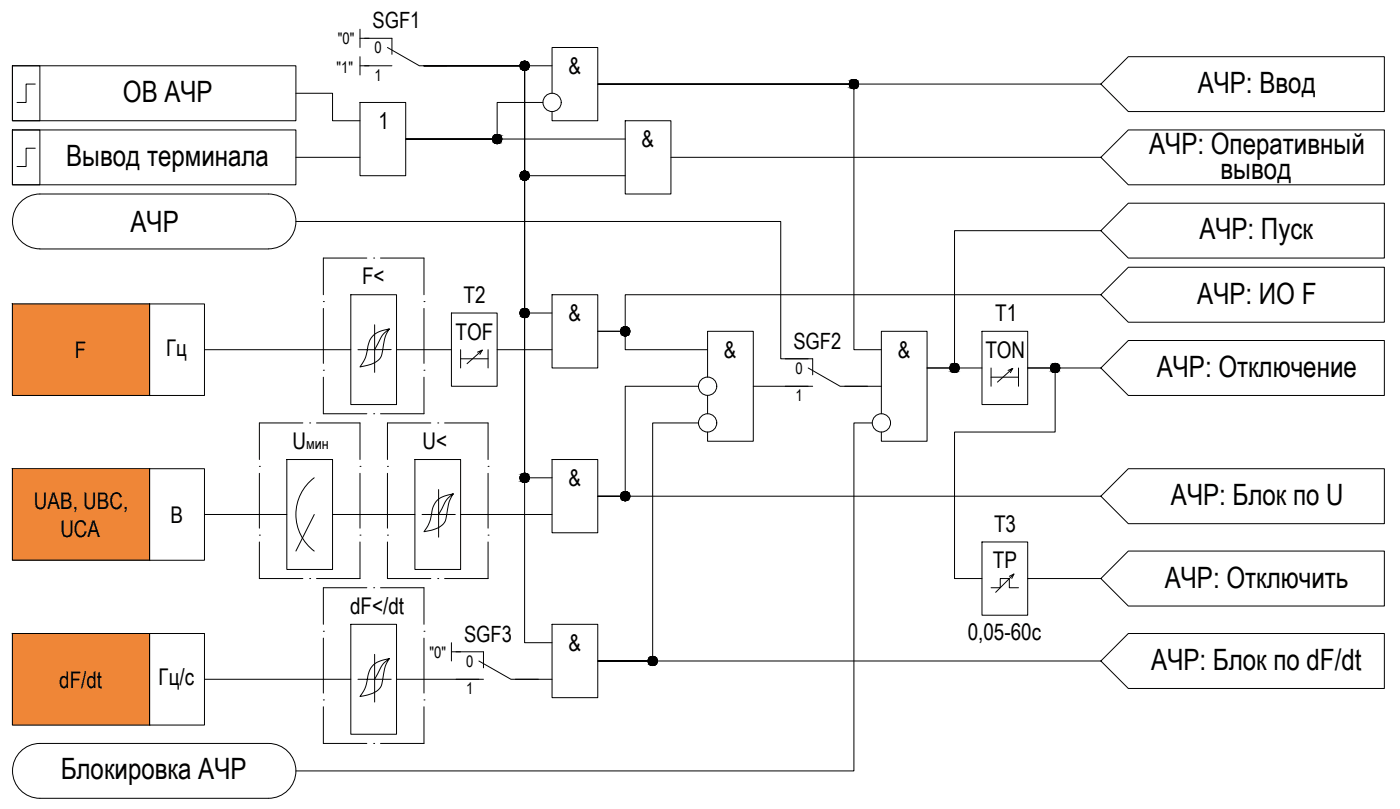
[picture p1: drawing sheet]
<svg xmlns="http://www.w3.org/2000/svg" width="555mm" height="320mm" viewBox="0 0 555 320" stroke-linecap="round" stroke-linejoin="round" font-family="sans-serif">
<!-- layer: 0 -->
<g fill="#000" stroke="#000" stroke-width=".4">
<path d="M207.5 27.8h.8zM207.7 24.3h.4zM338 35.1h.8zM338.2 31.5h.4zM196.6 56.8h.9zM196.8 53.3h.4zM207.5 71.3h.8zM207.7 67.7h.4zM207.5 125.7h.8zM207.7 122.1h.4zM247.4 132.9h.8zM247.5 129.4h.5z"/>
<path d="M377.9 147.5h.8zM378 143.9h.5zM417.8 147.5h.8zM417.9 143.9h.4zM207.5 190.9h.8zM207.7 187.4h.4zM247.4 198.2h.8zM247.5 194.6h.5zM258.4 259.9h.5zM258.3 263.4h.8z"/>
<path d="M207.5 27.8l.6 .1zM207.7 27.9h.4z"/>
<path d="M207.7 24.3h.6zM207.5 24.3h.8z"/>
<path d="M207.5 24.3h1zM207.3 24.3h1.2z"/>
<path d="M207.3 24.3l1.4 .1zM207.2 24.4h1.5z"/>
<path d="M207.3 27.8h1.2zM207.3 27.8h1z"/>
<path d="M207.2 24.4l1.6 .1zM207 24.5h1.8z"/>
<path d="M207.2 27.7h1.5zM207.2 27.7l1.3 .1z"/>
<path d="M207 24.5l2 .1zM206.9 24.6h2.1z"/>
<path d="M207 27.6h1.8zM207 27.6l1.7 .1z"/>
<path d="M206.9 24.6l2.2 .1zM206.7 24.7h2.4z"/>
<path d="M206.9 27.5h2.1zM206.9 27.5l1.9 .1z"/>
<path d="M206.7 24.7l2.5 .1zM206.7 24.7l2.5 .1z"/>
<path d="M206.7 27.4h2.4zM206.7 27.4l2.3 .1z"/>
<path d="M206.6 24.8l2.7 .1zM206.5 24.9h2.8z"/>
<path d="M206.6 27.3h2.6zM206.6 27.3l2.5 .1z"/>
<path d="M206.5 24.9l2.9 .2zM206.5 24.9l2.9 .2z"/>
<path d="M206.5 27.2h2.8zM206.5 27.2l2.7 .1z"/>
<path d="M206.4 25.1l3.1 .1zM206.4 25.1l3.1 .1z"/>
<path d="M206.4 27h3zM206.4 27l2.9 .2z"/>
<path d="M206.3 25.2l3.3 .2zM206.3 25.2l3.3 .2z"/>
<path d="M206.3 26.9h3.2zM206.3 26.9l3.1 .1z"/>
<path d="M206.3 25.4l3.3 .1zM206.3 25.4l3.3 .1z"/>
<path d="M206.3 26.7h3.3zM206.3 26.7l3.2 .2z"/>
<path d="M206.2 25.5l3.5 .2zM206.2 25.5l3.5 .2z"/>
<path d="M206.2 26.5h3.4zM206.2 26.5l3.4 .2z"/>
<path d="M206.1 25.7l3.6 .2zM206.1 25.7l3.6 .2z"/>
<path d="M206.1 25.9l3.6 .1zM206.1 25.9l3.6 .1z"/>
<path d="M206.1 26.2l3.6 .2zM206.1 26.2l3.6 .2z"/>
<path d="M206.1 26.4h3.6zM206.1 26.4l3.5 .1z"/>
<path d="M206.1 26h3.6zM206.1 26l3.6 .2z"/>
<path d="M338 35.1h.6zM338.2 35.1h.4z"/>
<path d="M338.2 31.5h.6zM338 31.5h.8z"/>
<path d="M338 31.5l1 .1zM337.8 31.6h1.2z"/>
<path d="M337.8 31.6l1.4 .1zM337.7 31.7h1.5z"/>
<path d="M337.8 35h1.2zM337.8 35l1 .1z"/>
<path d="M337.7 31.7h1.6zM337.5 31.7h1.8z"/>
<path d="M337.7 34.9h1.5zM337.7 34.9l1.3 .1z"/>
<path d="M337.5 31.7l2 .1zM337.5 31.7l2 .1z"/>
<path d="M337.5 34.9h1.8zM337.5 34.9h1.7z"/>
<path d="M337.4 31.8l2.2 .1zM337.2 31.9h2.4z"/>
<path d="M337.4 34.8h2.1zM337.4 34.8l1.9 .1z"/>
<path d="M337.2 31.9l2.5 .2zM337.2 31.9l2.5 .2z"/>
<path d="M337.2 34.7h2.4zM337.2 34.7l2.3 .1z"/>
<path d="M337.1 32.1l2.7 .1zM337 32.2h2.8z"/>
<path d="M337.1 34.6h2.6zM337.1 34.6l2.5 .1z"/>
<path d="M337 32.2l2.9 .1zM337 32.2l2.9 .1z"/>
<path d="M337 34.4h2.8zM337 34.4l2.7 .2z"/>
<path d="M336.9 32.3l3.1 .2zM336.9 32.3l3.1 .2z"/>
<path d="M336.9 34.3h3zM336.9 34.3l2.9 .1z"/>
<path d="M336.8 32.5l3.3 .1zM336.8 32.5l3.3 .1z"/>
<path d="M336.8 34.1h3.2zM336.8 34.1l3.1 .2z"/>
<path d="M336.7 32.6l3.5 .2zM336.7 32.6l3.5 .2z"/>
<path d="M336.7 34h3.4zM336.7 34l3.3 .1z"/>
<path d="M336.7 32.8l3.5 .1zM336.7 32.8l3.5 .1z"/>
<path d="M336.7 33.8h3.5zM336.7 33.8l3.4 .2z"/>
<path d="M336.6 32.9l3.6 .2zM336.6 32.9l3.6 .2z"/>
<path d="M336.6 33.1l3.6 .2zM336.6 33.1l3.6 .2z"/>
<path d="M336.6 33.5l3.6 .2zM336.6 33.5l3.6 .2z"/>
<path d="M336.6 33.7h3.6zM336.6 33.7l3.6 .1z"/>
<path d="M336.6 33.3l3.6 .2v-.2zM336.6 33.3l3.6 .2h-3.6z"/>
<path d="M196.6 56.8l.6 .1zM196.8 56.9h.4z"/>
<path d="M196.8 53.3h.7zM196.6 53.3h.9z"/>
<path d="M196.6 53.3h1zM196.4 53.3h1.2z"/>
<path d="M196.4 53.3l1.4 .1zM196.3 53.4h1.5z"/>
<path d="M196.4 56.8h1.2zM196.4 56.8h1.1z"/>
<path d="M196.3 53.4l1.6 .1zM196.1 53.5h1.8z"/>
<path d="M196.3 56.7h1.5zM196.3 56.7l1.3 .1z"/>
<path d="M196.1 53.5l2 .1zM196 53.6h2.1z"/>
<path d="M196.1 56.6h1.8zM196.1 56.6l1.7 .1z"/>
<path d="M196 53.6l2.2 .1zM195.8 53.7h2.4z"/>
<path d="M196 56.5h2.1zM196 56.5l1.9 .1z"/>
<path d="M195.8 53.7l2.5 .1zM195.7 53.8h2.6z"/>
<path d="M195.8 56.4h2.4zM195.8 56.4l2.3 .1z"/>
<path d="M195.7 53.8l2.8 .1zM195.7 53.8l2.8 .1z"/>
<path d="M195.7 56.3h2.6zM195.7 56.3l2.5 .1z"/>
<path d="M195.6 53.9l3 .2zM195.6 53.9l3 .2z"/>
<path d="M195.6 56.2h2.9zM195.6 56.2l2.7 .1z"/>
<path d="M195.5 54.1l3.1 .1zM195.5 54.1l3.1 .1z"/>
<path d="M195.5 56h3.1zM195.5 56l3 .2z"/>
<path d="M195.4 54.2l3.3 .2zM195.4 54.2l3.3 .2z"/>
<path d="M195.4 55.9h3.2zM195.4 55.9l3.2 .1z"/>
<path d="M195.4 54.4l3.4 .1zM195.4 54.4l3.4 .1z"/>
<path d="M195.4 55.7h3.3zM195.4 55.7l3.2 .2z"/>
<path d="M195.3 54.5l3.5 .2zM195.3 54.5l3.5 .2z"/>
<path d="M195.3 55.5h3.5zM195.3 55.5l3.4 .2z"/>
<path d="M195.3 54.7l3.6 .2zM195.3 54.7l3.6 .2z"/>
<path d="M195.3 55.4h3.5zM195.3 55.4l3.5 .1z"/>
<path d="M195.3 54.9l3.6 .1zM195.3 54.9l3.6 .1z"/>
<path d="M195.3 55l3.6 .2zM195.3 55l3.6 .2z"/>
<path d="M195.3 55.2h3.6zM195.3 55.2l3.5 .2z"/>
<path d="M207.5 71.3h.6zM207.7 71.3h.4z"/>
<path d="M207.7 67.7l.6 .1zM207.5 67.8h.8z"/>
<path d="M207.5 67.8h1zM207.3 67.8h1.2z"/>
<path d="M207.3 67.8l1.4 .1zM207.2 67.9h1.5z"/>
<path d="M207.3 71.3h1.2zM207.3 71.3h1z"/>
<path d="M207.2 67.9l1.6 .1zM207 68h1.8z"/>
<path d="M207.2 71.2h1.5zM207.2 71.2l1.3 .1z"/>
<path d="M207 68l2 .1zM206.9 68.1h2.1z"/>
<path d="M207 71.1h1.8zM207 71.1l1.7 .1z"/>
<path d="M206.9 68.1l2.2 .1zM206.7 68.2h2.4z"/>
<path d="M206.9 71h2.1zM206.9 71l1.9 .1z"/>
<path d="M206.7 68.2l2.5 .1zM206.7 68.2l2.5 .1z"/>
<path d="M206.7 70.9h2.4zM206.7 70.9l2.3 .1z"/>
<path d="M206.6 68.3l2.7 .1zM206.6 68.3l2.7 .1z"/>
<path d="M206.6 70.8h2.6zM206.6 70.8l2.5 .1z"/>
<path d="M206.5 68.4l2.9 .2zM206.5 68.4l2.9 .2z"/>
<path d="M206.5 70.7h2.8zM206.5 70.7l2.7 .1z"/>
<path d="M206.4 68.6l3.1 .1zM206.4 68.6l3.1 .1z"/>
<path d="M206.4 70.5h3zM206.4 70.5l2.9 .2z"/>
<path d="M206.3 68.7l3.3 .2zM206.3 68.7l3.3 .2z"/>
<path d="M206.3 70.4h3.2zM206.3 70.4l3.1 .1z"/>
<path d="M206.3 68.9l3.3 .2zM206.3 68.9l3.3 .2z"/>
<path d="M206.3 70.2h3.3zM206.3 70.2l3.2 .2z"/>
<path d="M206.2 69.1l3.5 .1zM206.2 69.1l3.5 .1z"/>
<path d="M206.2 70.1h3.4zM206.2 70.1l3.4 .1z"/>
<path d="M206.1 69.2l3.6 .2zM206.1 69.2l3.6 .2z"/>
<path d="M206.1 69.4l3.6 .2zM206.1 69.4l3.6 .2z"/>
<path d="M206.1 69.7l3.6 .2zM206.1 69.7l3.6 .2z"/>
<path d="M206.1 69.9h3.6zM206.1 69.9l3.5 .2z"/>
<path d="M206.1 69.6h3.6zM206.1 69.6l3.6 .1z"/>
<path d="M207.5 125.7h.6zM207.7 125.7h.4z"/>
<path d="M207.7 122.1l.6 .1zM207.5 122.2h.8z"/>
<path d="M207.5 122.2h1zM207.3 122.2h1.2z"/>
<path d="M207.3 122.2l1.4 .1zM207.2 122.3h1.5z"/>
<path d="M207.3 125.7h1.2zM207.3 125.7h1z"/>
<path d="M207.2 122.3l1.6 .1zM207 122.4h1.8z"/>
<path d="M207.2 125.6h1.5zM207.2 125.6l1.3 .1z"/>
<path d="M207 122.4h2zM206.9 122.4h2.1z"/>
<path d="M207 125.5h1.8zM207 125.5l1.7 .1z"/>
<path d="M206.9 122.4l2.2 .2zM206.7 122.6h2.4z"/>
<path d="M206.9 125.4h2.1zM206.9 125.4l1.9 .1z"/>
<path d="M206.7 122.6l2.5 .1zM206.7 122.6l2.5 .1z"/>
<path d="M206.7 125.3h2.4zM206.7 125.3l2.3 .1z"/>
<path d="M206.6 122.7l2.7 .1zM206.6 122.7l2.7 .1z"/>
<path d="M206.6 125.2h2.6zM206.6 125.2l2.5 .1z"/>
<path d="M206.5 122.8l2.9 .1zM206.5 122.8l2.9 .1z"/>
<path d="M206.5 125.1h2.8zM206.5 125.1l2.7 .1z"/>
<path d="M206.4 122.9l3.1 .2zM206.4 122.9l3.1 .2z"/>
<path d="M206.4 124.9h3zM206.4 124.9l2.9 .2z"/>
<path d="M206.3 123.1l3.3 .1zM206.3 123.1l3.3 .1z"/>
<path d="M206.3 124.8h3.2zM206.3 124.8l3.1 .1z"/>
<path d="M206.3 123.2l3.3 .2zM206.3 123.2l3.3 .2z"/>
<path d="M206.3 124.6h3.3zM206.3 124.6l3.2 .2z"/>
<path d="M206.2 123.4l3.5 .2zM206.2 123.4l3.5 .2z"/>
<path d="M206.2 124.4h3.4zM206.2 124.4l3.4 .2z"/>
<path d="M206.1 123.6l3.6 .1zM206.1 123.6l3.6 .1z"/>
<path d="M206.1 123.7l3.6 .2zM206.1 123.7l3.6 .2z"/>
<path d="M206.1 124.1l3.6 .2zM206.1 124.1l3.6 .2z"/>
<path d="M206.1 124.3h3.6zM206.1 124.3l3.5 .1z"/>
<path d="M206.1 123.9h3.6zM206.1 123.9l3.6 .2z"/>
<path d="M247.4 132.9l.6 .1zM247.5 133h.5z"/>
<path d="M247.5 129.4h.7zM247.4 129.4h.8z"/>
<path d="M247.4 129.4l.9 .1zM247.2 129.5h1.1z"/>
<path d="M247.2 129.5h1.4zM247.1 129.5h1.5z"/>
<path d="M247.2 132.9h1.1zM247.2 132.9h1z"/>
<path d="M247.1 129.5l1.6 .1zM246.9 129.6h1.8z"/>
<path d="M247.1 132.8h1.5zM247.1 132.8l1.2 .1z"/>
<path d="M246.9 129.6l1.9 .1zM246.7 129.7h2.1z"/>
<path d="M246.9 132.7h1.8zM246.9 132.7l1.7 .1z"/>
<path d="M246.7 129.7l2.3 .1zM246.6 129.8h2.4z"/>
<path d="M246.7 132.6h2.1zM246.7 132.6l2 .1z"/>
<path d="M246.6 129.8l2.5 .1zM246.6 129.8l2.5 .1z"/>
<path d="M246.6 132.6h2.4zM246.6 132.6h2.2z"/>
<path d="M246.5 129.9l2.7 .2zM246.5 129.9l2.7 .2z"/>
<path d="M246.5 132.4h2.6zM246.5 132.4l2.5 .2z"/>
<path d="M246.3 130.1l3 .1zM246.3 130.1l3 .1z"/>
<path d="M246.3 132.3h2.9zM246.3 132.3l2.8 .1z"/>
<path d="M246.3 130.2l3.1 .2zM246.3 130.2l3.1 .2z"/>
<path d="M246.3 132.2h3zM246.3 132.2l2.9 .1z"/>
<path d="M246.2 130.4l3.3 .1zM246.2 130.4l3.3 .1z"/>
<path d="M246.2 132h3.2zM246.2 132l3.1 .2z"/>
<path d="M246.1 130.5l3.4 .1zM246.1 130.5l3.4 .1z"/>
<path d="M246.1 131.8h3.4zM246.1 131.8l3.3 .2z"/>
<path d="M246.1 130.6l3.5 .2zM246.1 130.6l3.5 .2z"/>
<path d="M246.1 131.7h3.4zM246.1 131.7l3.4 .1z"/>
<path d="M246 130.8l3.6 .2zM246 130.8l3.6 .2z"/>
<path d="M246 131l3.6 .2zM246 131l3.6 .2z"/>
<path d="M246 131.3l3.6 .2v-.2zM246 131.3l3.6 .2h-3.6z"/>
<path d="M246 131.5h3.6zM246 131.5l3.5 .2z"/>
<path d="M246 131.2h3.6zM246 131.2l3.6 .1z"/>
<path d="M377.9 147.5h.6zM378 147.5h.5z"/>
<path d="M378 143.9h.7zM377.9 143.9h.8z"/>
<path d="M377.9 143.9h1zM377.7 143.9h1.2z"/>
<path d="M377.7 143.9l1.3 .1zM377.5 144h1.5z"/>
<path d="M377.7 147.4h1.2zM377.7 147.4l1 .1z"/>
<path d="M377.5 144l1.7 .1zM377.4 144.1h1.8z"/>
<path d="M377.5 147.3h1.5zM377.5 147.3l1.4 .1z"/>
<path d="M377.4 144.1l1.9 .1zM377.2 144.2h2.1z"/>
<path d="M377.4 147.2h1.8zM377.4 147.2l1.6 .1z"/>
<path d="M377.2 144.2l2.2 .1zM377.2 144.2l2.2 .1z"/>
<path d="M377.2 147.2h2.1zM377.2 147.2h2z"/>
<path d="M377.1 144.3l2.5 .1zM377 144.4h2.6z"/>
<path d="M377.1 147h2.3zM377.1 147l2.2 .2z"/>
<path d="M377 144.4l2.7 .1zM376.9 144.5h2.8z"/>
<path d="M377 146.9h2.6zM377 146.9l2.4 .1z"/>
<path d="M376.9 144.5l2.9 .2zM376.9 144.5l2.9 .2z"/>
<path d="M376.9 146.8h2.8zM376.9 146.8l2.7 .1z"/>
<path d="M376.8 144.7l3.1 .1zM376.8 144.7l3.1 .1z"/>
<path d="M376.8 146.6h3zM376.8 146.6l2.9 .2z"/>
<path d="M376.7 144.8l3.3 .2zM376.7 144.8l3.3 .2z"/>
<path d="M376.7 146.5h3.2zM376.7 146.5l3.1 .1z"/>
<path d="M376.6 145l3.4 .2zM376.6 145l3.4 .2z"/>
<path d="M376.6 146.4h3.4zM376.6 146.4l3.3 .1z"/>
<path d="M376.6 145.2l3.5 .1zM376.6 145.2l3.5 .1z"/>
<path d="M376.6 146.2h3.4zM376.6 146.2l3.4 .2z"/>
<path d="M376.5 145.3l3.6 .2zM376.5 145.3l3.6 .2z"/>
<path d="M376.5 145.5l3.6 .2zM376.5 145.5l3.6 .2z"/>
<path d="M376.5 145.7l3.6 .1zM376.5 145.7l3.6 .1z"/>
<path d="M376.5 145.8l3.6 .2zM376.5 145.8l3.6 .2z"/>
<path d="M376.5 146h3.6zM376.5 146l3.5 .2z"/>
<path d="M417.8 147.5h.5zM417.9 147.5h.4z"/>
<path d="M417.9 143.9h.7zM417.8 143.9h.8z"/>
<path d="M417.8 143.9h.9zM417.6 143.9h1.1z"/>
<path d="M417.6 143.9l1.3 .1zM417.4 144h1.5z"/>
<path d="M417.6 147.4h1.1zM417.6 147.4l1 .1z"/>
<path d="M417.4 144l1.7 .1zM417.2 144.1h1.9z"/>
<path d="M417.4 147.3h1.5zM417.4 147.3l1.3 .1z"/>
<path d="M417.2 144.1l2 .1zM417.1 144.2h2.1z"/>
<path d="M417.2 147.2h1.9zM417.2 147.2l1.7 .1z"/>
<path d="M417.1 144.2l2.2 .1zM417.1 144.2l2.2 .1z"/>
<path d="M417.1 147.2h2.1zM417.1 147.2h2z"/>
<path d="M417 144.3l2.5 .1zM416.9 144.4h2.6z"/>
<path d="M417 147h2.3zM417 147l2.2 .2z"/>
<path d="M416.9 144.4l2.7 .1zM416.9 144.4l2.7 .1z"/>
<path d="M416.9 146.9h2.6zM416.9 146.9l2.4 .1z"/>
<path d="M416.7 144.5l3 .2zM416.7 144.5l3 .2z"/>
<path d="M416.7 146.8h2.9zM416.7 146.8l2.8 .1z"/>
<path d="M416.7 144.7l3 .1zM416.7 144.7l3 .1z"/>
<path d="M416.7 146.6h3zM416.7 146.6l2.9 .2z"/>
<path d="M416.6 144.8l3.2 .2zM416.6 144.8l3.2 .2z"/>
<path d="M416.6 146.5h3.1zM416.6 146.5l3.1 .1z"/>
<path d="M416.5 145l3.4 .2zM416.5 145l3.4 .2z"/>
<path d="M416.5 146.4h3.3zM416.5 146.4l3.2 .1z"/>
<path d="M416.4 145.2l3.6 .1zM416.4 145.2l3.6 .1z"/>
<path d="M416.4 146.2h3.5zM416.4 146.2l3.4 .2z"/>
<path d="M416.4 145.3l3.6 .2zM416.4 145.3l3.6 .2z"/>
<path d="M416.4 145.5l3.6 .2zM416.4 145.5l3.6 .2z"/>
<path d="M416.4 145.7l3.6 .1zM416.4 145.7l3.6 .1z"/>
<path d="M416.4 145.8l3.6 .2zM416.4 145.8l3.6 .2z"/>
<path d="M416.4 146h3.6zM416.4 146l3.5 .2z"/>
<path d="M207.5 190.9l.6 .1zM207.7 191h.4z"/>
<path d="M207.7 187.4h.6zM207.5 187.4h.8z"/>
<path d="M207.5 187.4l1 .1zM207.3 187.5h1.2z"/>
<path d="M207.3 187.5h1.4zM207.2 187.5h1.5z"/>
<path d="M207.3 190.9h1.2zM207.3 190.9h1z"/>
<path d="M207.2 187.5l1.6 .1zM207 187.6h1.8z"/>
<path d="M207.2 190.8h1.5zM207.2 190.8l1.3 .1z"/>
<path d="M207 187.6l2 .1zM207 187.6l2 .1z"/>
<path d="M207 190.8h1.8zM207 190.8h1.7z"/>
<path d="M206.9 187.7l2.2 .1zM206.7 187.8h2.4z"/>
<path d="M206.9 190.6h2.1zM206.9 190.6l1.9 .2z"/>
<path d="M206.7 187.8l2.5 .1zM206.7 187.8l2.5 .1z"/>
<path d="M206.7 190.5h2.4zM206.7 190.5l2.3 .1z"/>
<path d="M206.6 187.9l2.7 .2zM206.6 187.9l2.7 .2z"/>
<path d="M206.6 190.4h2.6zM206.6 190.4l2.5 .1z"/>
<path d="M206.5 188.1l2.9 .1zM206.5 188.1l2.9 .1z"/>
<path d="M206.5 190.3h2.8zM206.5 190.3l2.7 .1z"/>
<path d="M206.4 188.2l3.1 .1zM206.4 188.2l3.1 .1z"/>
<path d="M206.4 190.2h3zM206.4 190.2l2.9 .1z"/>
<path d="M206.3 188.3l3.3 .2zM206.3 188.3l3.3 .2z"/>
<path d="M206.3 190h3.2zM206.3 190l3.1 .2z"/>
<path d="M206.3 188.5l3.3 .1zM206.3 188.5l3.3 .1z"/>
<path d="M206.3 189.8h3.3zM206.3 189.8l3.2 .2z"/>
<path d="M206.2 188.6l3.5 .2zM206.2 188.6l3.5 .2z"/>
<path d="M206.2 189.7h3.4zM206.2 189.7l3.4 .1z"/>
<path d="M206.1 188.8l3.6 .2zM206.1 188.8l3.6 .2z"/>
<path d="M206.1 189l3.6 .2zM206.1 189l3.6 .2z"/>
<path d="M206.1 189.4l3.6 .1zM206.1 189.4l3.6 .1z"/>
<path d="M206.1 189.5h3.6zM206.1 189.5l3.5 .2z"/>
<path d="M206.1 189.2l3.6 .2v-.2zM206.1 189.2l3.6 .2h-3.6z"/>
<path d="M247.4 198.2h.6zM247.5 198.2h.5z"/>
<path d="M247.5 194.6l.7 .1zM247.4 194.7h.8z"/>
<path d="M247.4 194.7h.9zM247.2 194.7h1.1z"/>
<path d="M247.2 194.7l1.4 .1zM247.1 194.8h1.5z"/>
<path d="M247.2 198.1h1.1zM247.2 198.1l1 .1z"/>
<path d="M247.1 194.8l1.6 .1zM246.9 194.9h1.8z"/>
<path d="M247.1 198.1h1.5zM247.1 198.1h1.2z"/>
<path d="M246.9 194.9l1.9 .1zM246.7 195h2.1z"/>
<path d="M246.9 198h1.8zM246.9 198l1.7 .1z"/>
<path d="M246.7 195h2.3zM246.6 195h2.4z"/>
<path d="M246.7 197.9h2.1zM246.7 197.9l2 .1z"/>
<path d="M246.6 195l2.5 .2zM246.6 195l2.5 .2z"/>
<path d="M246.6 197.8h2.4zM246.6 197.8l2.2 .1z"/>
<path d="M246.5 195.2l2.7 .1zM246.5 195.2l2.7 .1z"/>
<path d="M246.5 197.7h2.6zM246.5 197.7l2.5 .1z"/>
<path d="M246.3 195.3l3 .2zM246.3 195.3l3 .2z"/>
<path d="M246.3 197.5h2.9zM246.3 197.5l2.8 .2z"/>
<path d="M246.3 195.5l3.1 .1zM246.3 195.5l3.1 .1z"/>
<path d="M246.3 197.4h3zM246.3 197.4l2.9 .1z"/>
<path d="M246.2 195.6l3.3 .2zM246.2 195.6l3.3 .2z"/>
<path d="M246.2 197.2h3.2zM246.2 197.2l3.1 .2z"/>
<path d="M246.1 195.8l3.4 .1zM246.1 195.8l3.4 .1z"/>
<path d="M246.1 197.1h3.4zM246.1 197.1l3.3 .1z"/>
<path d="M246.1 195.9l3.5 .2zM246.1 195.9l3.5 .2z"/>
<path d="M246.1 196.9h3.4zM246.1 196.9l3.4 .2z"/>
<path d="M246 196.1l3.6 .2zM246 196.1l3.6 .2z"/>
<path d="M246 196.3l3.6 .1zM246 196.3l3.6 .1z"/>
<path d="M246 196.6l3.6 .2zM246 196.6l3.6 .2z"/>
<path d="M246 196.8h3.6zM246 196.8l3.5 .1z"/>
<path d="M246 196.4h3.6zM246 196.4l3.6 .2z"/>
<path d="M258.4 259.9h.7zM258.3 259.9h.8z"/>
<path d="M258.3 259.9l.9 .1zM258.1 260h1.1z"/>
<path d="M258.1 260h1.3zM257.9 260h1.5z"/>
<path d="M258.3 263.4h.6zM258.4 263.4h.5z"/>
<path d="M258.1 263.4h1.1zM258.1 263.4h1z"/>
<path d="M257.9 260l1.7 .1zM257.7 260.1h1.9z"/>
<path d="M257.9 263.3h1.5zM257.9 263.3l1.3 .1z"/>
<path d="M257.7 260.1l2 .1zM257.6 260.2h2.1z"/>
<path d="M257.7 263.2h1.9zM257.7 263.2l1.7 .1z"/>
<path d="M257.6 260.2l2.3 .1zM257.6 260.2l2.3 .1z"/>
<path d="M257.6 263.2h2.1zM257.6 263.2h2z"/>
<path d="M257.5 260.3l2.5 .1zM257.4 260.4h2.6z"/>
<path d="M257.5 263h2.4zM257.5 263l2.2 .2z"/>
<path d="M257.4 260.4l2.7 .2zM257.4 260.4l2.7 .2h-2.9z"/>
<path d="M257.4 262.9h2.6zM257.4 262.9l2.5 .1z"/>
<path d="M257.2 260.6l3 .1zM257.2 260.6l3 .1z"/>
<path d="M257.2 262.8h2.9zM257.2 262.8l2.8 .1z"/>
<path d="M257.1 260.7l3.2 .1zM257.1 260.7l3.2 .1z"/>
<path d="M257.1 262.6h3.1zM257.1 262.6l3 .2z"/>
<path d="M257.1 260.8l3.3 .2zM257.1 260.8l3.3 .2z"/>
<path d="M257.1 262.5h3.2zM257.1 262.5l3.1 .1z"/>
<path d="M257 261l3.4 .2zM257 261l3.4 .2z"/>
<path d="M257 262.3h3.4zM257 262.3l3.3 .2z"/>
<path d="M256.9 261.2l3.5 .1zM256.9 261.2l3.5 .1z"/>
<path d="M256.9 262.2h3.5zM256.9 262.2l3.5 .1z"/>
<path d="M256.9 261.3l3.5 .2zM256.9 261.3l3.5 .2z"/>
<path d="M256.8 261.5l3.7 .2zM256.8 261.5l3.7 .2z"/>
<path d="M256.8 261.8l3.6 .2zM256.8 261.8l3.6 .2z"/>
<path d="M256.9 262h3.5zM256.9 262l3.5 .2z"/>
<path d="M256.8 261.7h3.7zM256.8 261.7l3.6 .1z"/>
</g>
<g fill="none" stroke="#000" stroke-width=".4">
<path d="M142.7 11.6v7.2M142.7 15.2h3.6M4.9 26h10.9v21.8h-10.9zM4.9 26h112.4v21.8h-112.4zM14 33.3h-3.7v7.3h-3.6M117.3 36.9h14.5v10.9h10.9M142.7 22.4v7.3M142.7 26h3.6M168 26h39.9v97.9h10.9M168 26h39.9v43.6h39.9M168 26h50.8M218.8 36.9v-18.1h18.1v29h-18.1v-3.6"/>
<path d="M436.3 33.3l10.9-10.9h101.5v21.8h-101.5zM436.3 33.3h-199.4h101.5v105.1h10.9M4.9 51.4h10.9v21.8h-10.9zM4.9 51.4h112.4v21.8h-112.4zM14 58.7h-3.7v7.2h-3.6M142.7 40.6h18.1v29h-18.1zM215.1 40.6h-18.1v14.4h-36.2h87M247.8 47.8h18.1v29h-18.1zM15.8 76.8h90.6a10.9 10.9 0 0 1 10.9 10.9 10.9 10.9 0 0 1-10.9 10.8M15.8 76.8a10.9 10.9 0 0 0-10.8 10.9 10.9 10.9 0 0 0 10.8 10.8M117.3 62.3h25.4M265.9 62.3h170.4"/>
<path d="M436.3 62.3l10.9-10.9h101.5v21.8h-101.5zM15.8 98.6h90.6M117.3 87.7h192.1v54.3h10.9M436.3 91.3l10.9-10.9h101.5v21.8h-101.5zM436.3 91.3h-58v54.4h-10.9h21.8M139 116.7h18.2v43.5h-18.2zM218.8 116.7h18.1v29h-18.1zM436.3 116.7h-188.5v14.5h-10.9h10.9v7.2h32.6M436.3 116.7l10.9-10.9h101.5v21.8h-101.5zM4.9 120.3h54.4v36.3h-54.4zM59.3 120.3h21.7v36.3h-21.7zM81 138.4h58"/>
<path d="M148.5 128.6v18.8M154.3 130.2l-.6 1a22 22 0 0 0-2.3 9 7.7 7.7 0 0 1-7.2 4.8l-1.5 .3a15.7 15.7 0 0 0 3.3-9 7.4 7.4 0 0 1 6.5-5.7l1.8-.4-2.8 2.6-3 5.6h-6.6M155 138.4h-6.5M157.2 138.4h21.7M178.9 123.9h18.1v29h-18.1zM182.6 138.4v7.3M189.2 139.4l1.9-.8-6 5.4M191.1 138.6l-.9 1.7M193.4 138.4v7.3M197 138.4h21.8M389.2 131.2h18.1v29h-18.1zM182.6 142h10.8"/>
<path d="M276.8 152.9h-29v43.5h-10.9h199.4M280.4 149.3v-18.1h18.1v43.5h-18.1v-3.7M280.4 156.6v7.2M298.5 152.9h21.8M334.8 152.9h14.5M392.8 145.7v7.2M392.8 149.3h10.9M399.5 146.6l1.9-.8-6.1 5.5M401.4 145.8l-1 1.7M403.7 145.7v7.2M436.3 145.7l10.9-10.9h101.5v21.8h-101.5zM436.3 145.7h-29h10.9v25.3h-39.9v58h10.9"/>
<path d="M276.8 167.4h-18.1v94.3h-21.8h199.4M345.7 167.4h-7.3v137.8h-221.1M349.3 163.8v-32.6h18.1v43.5h-18.1v-3.7M4.9 185.6h54.4v36.2h-54.4zM59.3 185.6h21.7v36.2h-21.7zM113.7 181.9h18.1v43.5h-18.1zM124.5 189.1a18.1 18.1 0 0 0 0 29.1M164.4 181.9h18.2v43.5h-18.2zM173.8 193.8v18.8M179.6 195.5l-.6 .9a22 22 0 0 0-2.3 9.1 7.8 7.8 0 0 1-7.1 4.7l-1.6 .3a15.7 15.7 0 0 0 3.4-9 7.3 7.3 0 0 1 6.5-5.6l1.7-.4-2.8 2.6-3 5.6h-6.5M218.8 181.9h18.1v29h-18.1zM218.8 189.2h-10.9v-163.2h-39.9h39.9v228.4h10.9"/>
<path d="M436.3 196.4l10.9-10.8h101.5v21.7h-101.5zM81 203.7h32.7M124.6 203.7l-7.3 14.5M131.8 203.7h32.6M173.8 203.7h6.6M182.6 203.7h36.2M389.2 214.6h18.1v29h-18.1zM392.8 232.7h3.6v-3.7h3.6v3.7h3.7M400 228.1l1.8-.8-.8 1.7M401.8 227.3l-7.2 7.2M407.3 229h29l10.9 10.9h101.5v-21.7h-101.5l-10.9 10.8M4.9 250.8h54.4v36.2h-54.4z"/>
<path d="M59.3 250.8h21.7v36.2h-21.7zM139 247.1h18.2v43.6h-18.2zM148.5 259v18.9M178.9 254.4v7.3M178.9 258h3.7M218.8 247.1h18.1v29.1h-18.1zM81 268.9h58M148.5 268.9h6.5M154.3 260.7l-.6 1a22 22 0 0 0-2.3 9 6.6 6.6 0 0 1-5.7 4.4l-3 .6a15.7 15.7 0 0 0 3.3-9 7.3 7.3 0 0 1 6.5-5.6l1.8-.4-2.8 2.6-3 5.6h-6.6M157.2 268.9h32.6M204.3 268.9h14.5M436.3 261.7l10.9-10.9h101.5v21.7h-101.5z"/>
<path d="M15.8 294.3h90.6a10.9 10.9 0 0 1 10.9 10.9 10.9 10.9 0 0 1-10.9 10.8h-90.6M15.8 294.3a10.9 10.9 0 0 0-10.8 10.9 10.9 10.9 0 0 0 10.8 10.8"/>
<circle cx="207.9" cy="26" r="1.8"/>
<circle cx="338.4" cy="33.3" r="1.8"/>
<circle cx="197.1" cy="55" r="1.8"/>
<circle cx="218.8" cy="40.5" r="3.6"/>
<circle cx="207.9" cy="69.5" r="1.8"/>
<circle cx="207.9" cy="123.9" r="1.8"/>
<circle cx="247.8" cy="131.1" r="1.8"/>
<circle cx="280.4" cy="152.9" r="3.6"/>
<circle cx="378.3" cy="145.7" r="1.8"/>
<circle cx="418.2" cy="145.7" r="1.8"/>
<circle cx="280.4" cy="167.4" r="3.6"/>
<circle cx="349.3" cy="167.4" r="3.6"/>
<circle cx="207.9" cy="189.1" r="1.8"/>
<circle cx="247.8" cy="196.4" r="1.8"/>
<circle cx="258.7" cy="261.6" r="1.8"/>
</g>
<g fill="none" stroke="#000" stroke-width=".4">
<path d="M144.5 15.2h10.8v6.3M153.6 18.8l12.6 7.2h10.9M144.5 26h10.8M128.2 119.4h.1M145.4 102.2h-17.2v14.5M148.1 102.2h.1M150.8 102.2h17.2v14.5M168 119.4h.1M128.2 122.1v21.8M168 122.1v21.8M128.2 146.6h.1M128.2 149.3v14.5h17.2"/>
<path d="M168 146.6h.1M168 149.3v14.5h-17.2M311.2 142h10.9v6.4M311.2 152.9h10.9M320.3 145.7l12.7 7.2h10.8M120 167.4h-17.2v14.5M122.7 167.4h.1M125.4 167.4h17.3v14.5M148.1 163.8h.1M170.7 167.4h-17.1v14.5M173.5 167.4h.1M176.2 167.4h17.2v14.5"/>
<path d="M102.8 184.6h.1M102.8 187.4v21.7M142.7 184.6h.1M142.7 187.4v21.7M153.6 184.6h.1M153.6 187.4v21.7M193.4 184.6h.1M193.4 187.4v21.7M102.8 211.8h.1M102.8 214.6v14.4h17.2M142.7 211.8h.1M142.7 214.6v14.4h-17.3"/>
<path d="M153.6 211.8h.1M153.6 214.6v14.4h17.1M193.4 211.8h.1M193.4 214.6v14.4h-17.2M122.7 229h.1M145.4 232.7h-17.2v14.4M148.1 232.7h.1M150.8 232.7h17.2v14.4M173.5 229h.1M128.2 249.9h.1M128.2 252.6v21.8M168 249.9h.1"/>
<path d="M168 252.6v21.8M180.7 258h10.9v6.4M128.2 277.1h.1M128.2 279.8v14.5h17.2M168 277.1h.1M168 279.8v14.5h-17.2M180.7 268.9h10.9M189.8 261.7l12.7 7.2h10.9M148.1 294.3h.1"/>
</g>
<!-- layer: 0 -->
<g fill="#ef8637" stroke="#ef8637" stroke-width=".4">
<path d="M4.9 120.3l54.4 36.3v-36.3zM4.9 120.3l54.4 36.3h-54.4z"/>
<path d="M4.9 185.6l54.4 36.2v-36.2zM4.9 185.6l54.4 36.2h-54.4z"/>
<path d="M4.9 250.8l54.4 36.2v-36.2zM4.9 250.8l54.4 36.2h-54.4z"/>
</g>
<g font-size="11.6">
<text x="48.7" y="40.5">ОВ АЧР</text>
<text x="474.7" y="36.8">АЧР: Ввод</text>
<text x="26.2" y="65.8">Вывод терминала</text>
<text x="455.5" y="61">АЧР: Оперативный</text>
<text x="483.7" y="70.7">вывод</text>
<text x="51.7" y="91.8">АЧР</text>
<text x="475.3" y="94.8">АЧР: Пуск</text>
<text x="474.5" y="120.2">АЧР: ИО F</text>
<text x="458.4" y="149.2">АЧР: Отключение</text>
<text x="464.1" y="199.9">АЧР: Блок по U</text>
<text x="461.7" y="232.6">АЧР: Отключить</text>
<text x="456.3" y="265.2">АЧР: Блок по dF/dt</text>
<text x="24.1" y="308.2">Блокировка АЧР</text>
</g>
<g font-size="9.1">
<text x="225.3" y="29.3">&amp;</text>
<text x="150" y="51.1">1</text>
<text x="254.3" y="58.3">&amp;</text>
<text x="143.5" y="112.3">F&lt;</text>
<text x="183.7" y="119.9">T2</text>
<text x="225.3" y="127.2">&amp;</text>
<text x="394.5" y="127.2">T1</text>
<text x="180.6" y="134.5">TOF</text>
<text x="29.7" y="141.7">F</text>
<text x="65.8" y="140.8">Гц</text>
<text x="286.9" y="141.7">&amp;</text>
<text x="355.8" y="141.7">&amp;</text>
<text x="390.5" y="141.7">TON</text>
<text x="115.9" y="177.6">U</text>
<text x="167.5" y="177.6">U&lt;</text>
<text x="225.3" y="192.4">&amp;</text>
<text x="13.5" y="201.4">UAB, UBC,</text>
<text x="67.6" y="206.9">В</text>
<text x="23.9" y="212.4">UCA</text>
<text x="394" y="210.5">T3</text>
<text x="393.5" y="225.1">TP</text>
<text x="138.8" y="242.9">dF&lt;/dt</text>
<text x="225.3" y="257.6">&amp;</text>
<text x="383.6" y="253.4">0,05-60с</text>
<text x="23.5" y="272.2">dF/dt</text>
<text x="62.9" y="271.3">Гц/с</text>
</g>
<g font-size="8.9">
<text x="147.7" y="11.1">SGF1</text>
<text x="314.4" y="138">SGF2</text>
<text x="183.9" y="254">SGF3</text>
</g>
<g font-size="6.3">
<text x="134" y="17.4">&quot;0&quot;</text>
<text x="148.5" y="21">0</text>
<text x="133.4" y="28.8">&quot;1&quot;</text>
<text x="148.5" y="31.9">1</text>
<text x="315.2" y="147.9">0</text>
<text x="315.2" y="158.8">1</text>
<text x="170.2" y="260.3">&quot;0&quot;</text>
<text x="184.7" y="264">0</text>
<text x="184.7" y="274.8">1</text>
</g>
<text font-size="6.1" x="121.3" y="177.6">мин</text>
</svg>
